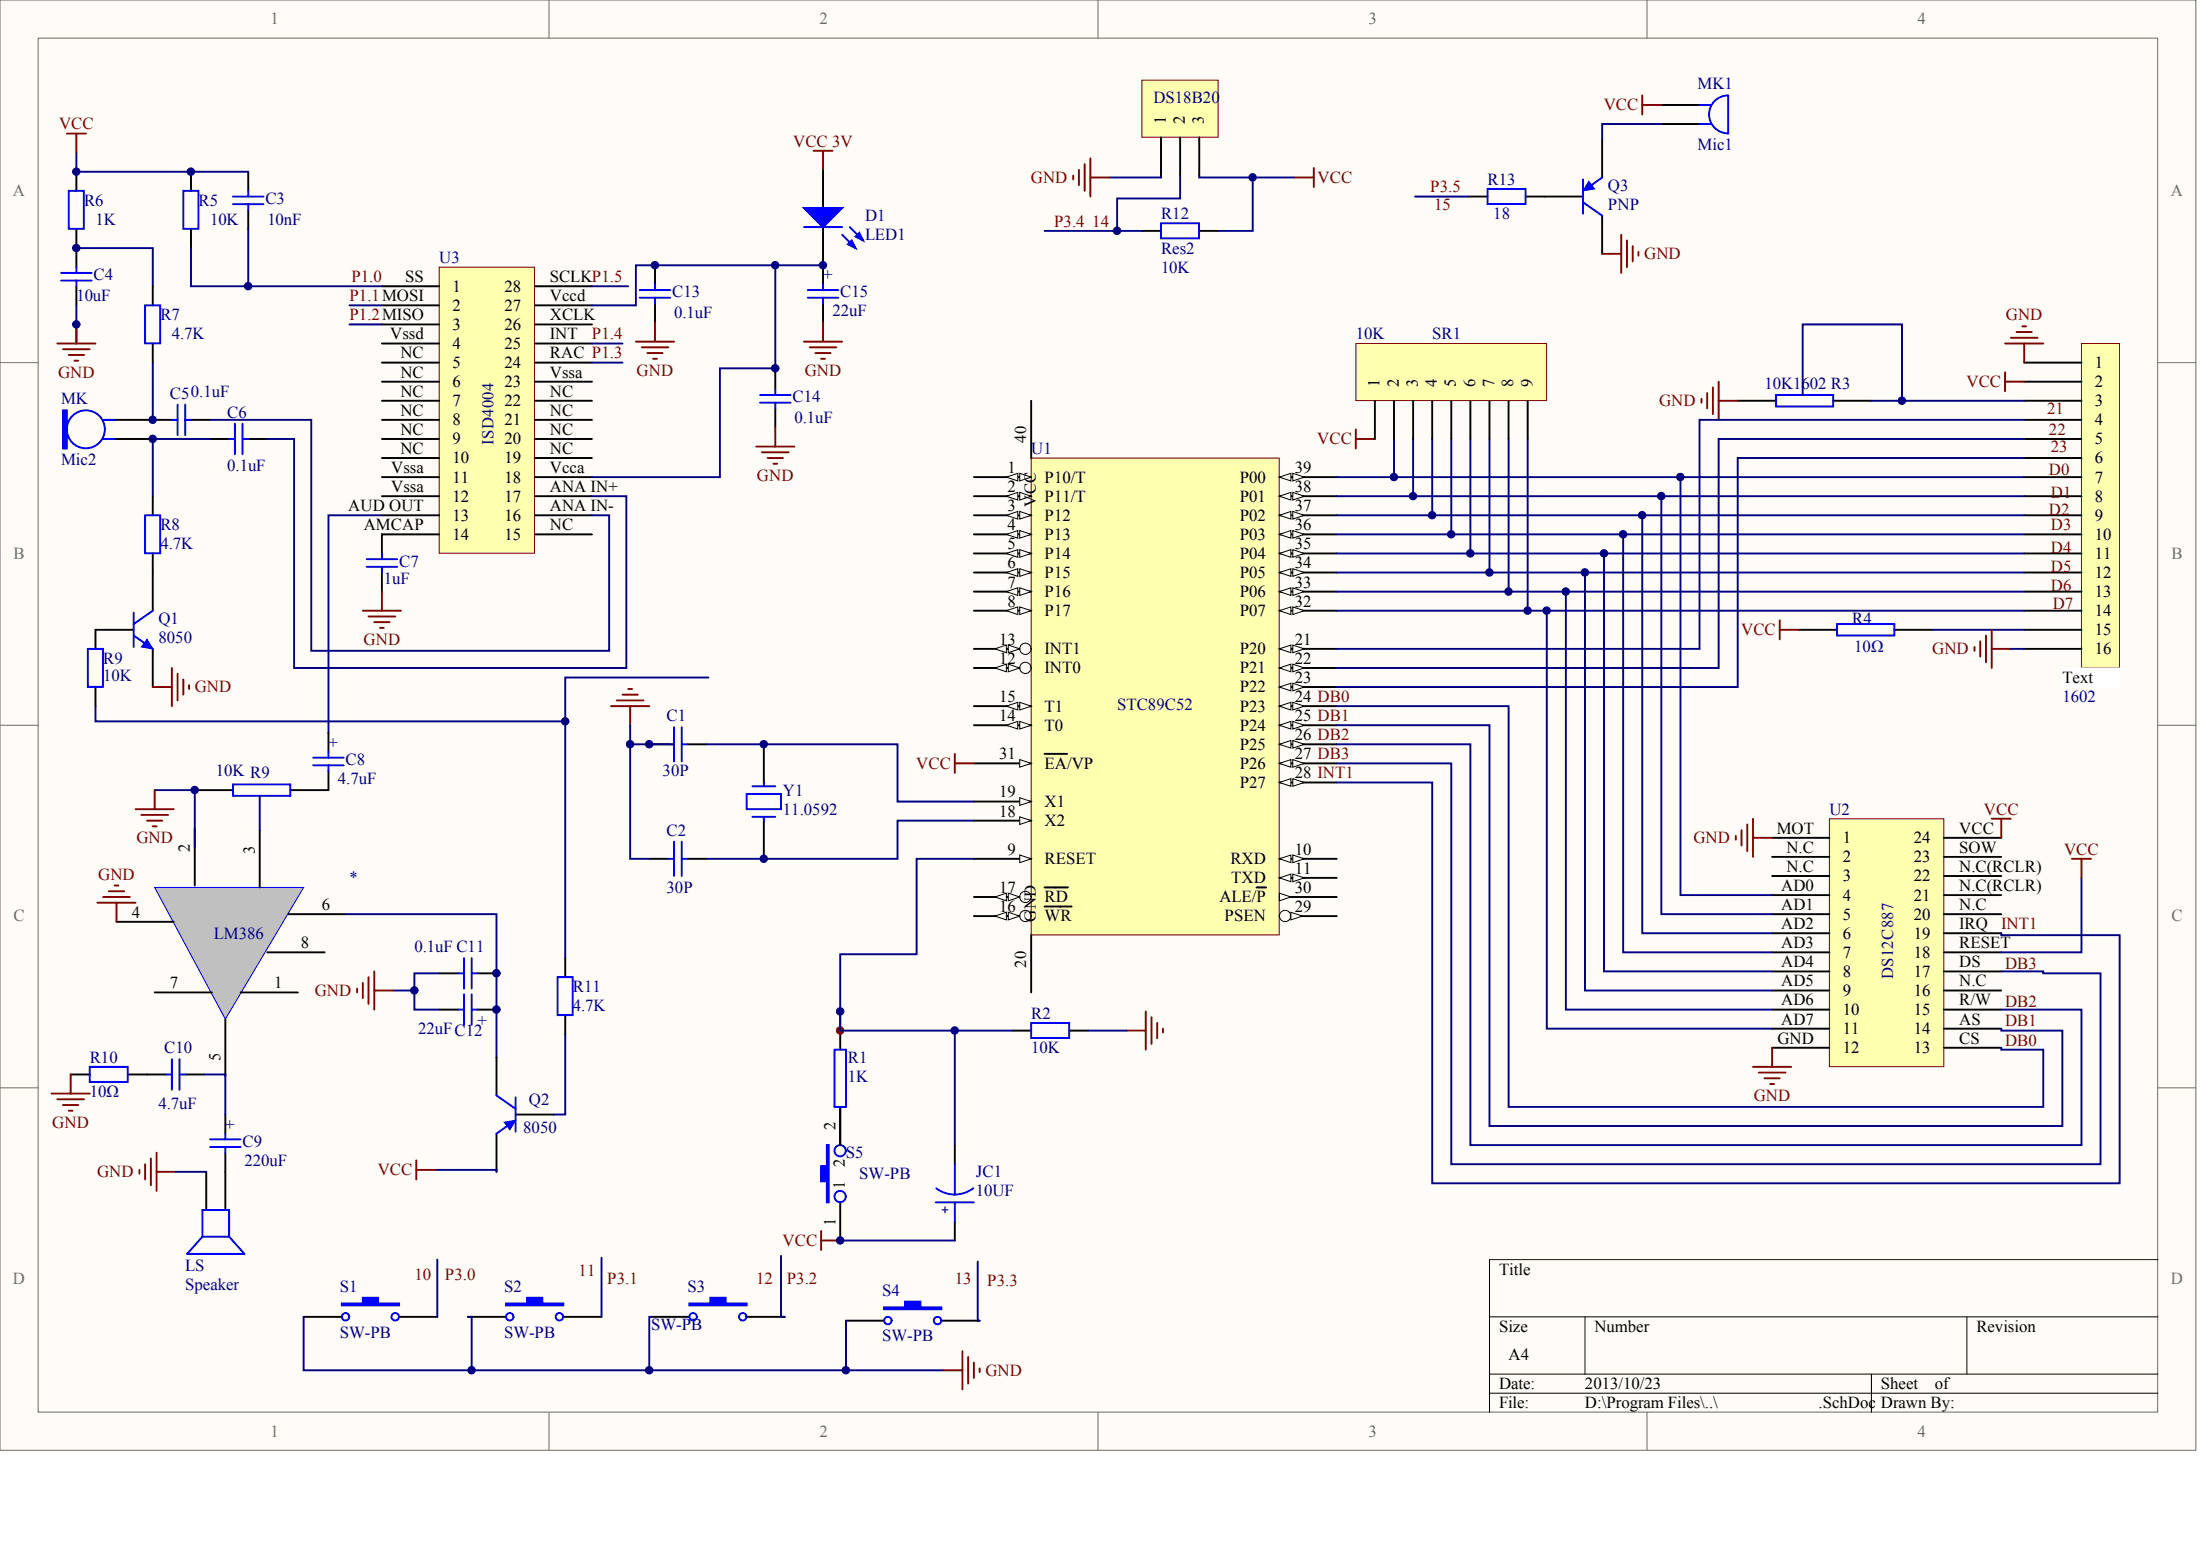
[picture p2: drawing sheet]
<svg xmlns="http://www.w3.org/2000/svg" width="840mm" height="594mm" viewBox="0 0 840 594" stroke-linecap="round" stroke-linejoin="round" font-family="sans-serif">
<g fill="#fffcf8" stroke="#696969" stroke-width=".38">
<path d="M0 0h838v553.4h-838z"/>
<path d="M14.6 14.6h808.8v524.2h-808.8z"/>
</g>
<path d="M209.5 0v14.6M419 0v14.6M628.6 0v14.6M0 138.4h14.6M823.5 138.4h14.6M0 276.7h14.6M823.5 276.7h14.6M0 415.1h14.6M823.5 415.1h14.6M209.5 538.9v14.5M419 538.9v14.5M628.6 538.9v14.5" fill="none" stroke="#696969" stroke-width=".38"/>
<path d="M823.5 480.6h-255.1v58.3M568.4 502.5h255.1M604.9 502.5v21.8M750.6 502.5v21.8M568.4 524.3h255.1M568.4 531.6h255.1M714.2 524.3v14.6" fill="none" stroke="#000" stroke-width=".38"/>
<path d="M393.5 174.8h94.7v181.9h-94.7z" fill="#ffffb0" stroke="#800000" stroke-width=".38"/>
<path d="M371.7 291.3h21.8" fill="none" stroke="#000" stroke-width=".73"/>
<path d="M389.2 289.8l4.3 1.5-4.3 1.4z" fill="#fffcf8" stroke="#000" stroke-width=".38"/>
<path d="M398.6 287.6h8.6M371.7 305.8h21.8" fill="none" stroke="#000" stroke-width=".73"/>
<path d="M389.2 304.4l4.3 1.4-4.3 1.5z" fill="#fffcf8" stroke="#000" stroke-width=".38"/>
<path d="M371.7 313.1h21.8" fill="none" stroke="#000" stroke-width=".73"/>
<path d="M389.2 311.7l4.3 1.4-4.3 1.5z" fill="#fffcf8" stroke="#000" stroke-width=".38"/>
<path d="M371.7 327.7h21.8" fill="none" stroke="#000" stroke-width=".73"/>
<path d="M389.2 326.2l4.3 1.5-4.3 1.4z" fill="#fffcf8" stroke="#000" stroke-width=".38"/>
<path d="M371.7 342.3h21.8" fill="none" stroke="#000" stroke-width=".73"/>
<circle cx="391.3" cy="342.2" r="2.15" fill="#fffcf8" stroke="#000" stroke-width=".38"/>
<g fill="#fffcf8" stroke="#000" stroke-width=".38">
<path d="M384.8 340.8l4.4 1.5-4.4 1.4z"/>
<path d="M379.7 342.3l4.4-1.5v2.9z"/>
</g>
<path d="M398.6 338.6h9M371.7 349.5h21.8" fill="none" stroke="#000" stroke-width=".73"/>
<circle cx="391.3" cy="349.5" r="2.15" fill="#fffcf8" stroke="#000" stroke-width=".38"/>
<g fill="#fffcf8" stroke="#000" stroke-width=".38">
<path d="M384.8 348.1l4.4 1.4-4.4 1.5z"/>
<path d="M379.7 349.5l4.4-1.4v2.9z"/>
</g>
<path d="M371.7 254.9h21.8M398.6 345.9h10.4" fill="none" stroke="#000" stroke-width=".73"/>
<circle cx="391.3" cy="254.8" r="2.15" fill="#fffcf8" stroke="#000" stroke-width=".38"/>
<g fill="#fffcf8" stroke="#000" stroke-width=".38">
<path d="M384.8 253.4l4.4 1.5-4.4 1.4z"/>
<path d="M379.7 254.9l4.4-1.5v2.9z"/>
</g>
<path d="M371.7 247.6h21.8" fill="none" stroke="#000" stroke-width=".73"/>
<circle cx="391.3" cy="247.5" r="2.15" fill="#fffcf8" stroke="#000" stroke-width=".38"/>
<g fill="#fffcf8" stroke="#000" stroke-width=".38">
<path d="M384.8 246.1l4.4 1.5-4.4 1.4z"/>
<path d="M379.7 247.6l4.4-1.5v2.9z"/>
</g>
<path d="M371.7 276.7h21.8" fill="none" stroke="#000" stroke-width=".73"/>
<g fill="#fffcf8" stroke="#000" stroke-width=".38">
<path d="M389.2 275.3l4.3 1.4-4.3 1.5z"/>
<path d="M384.1 276.7l4.3-1.4v2.9z"/>
</g>
<path d="M371.7 269.4h21.8" fill="none" stroke="#000" stroke-width=".73"/>
<g fill="#fffcf8" stroke="#000" stroke-width=".38">
<path d="M389.2 268l4.3 1.4-4.3 1.5z"/>
<path d="M384.1 269.4l4.3-1.4v2.9z"/>
</g>
<path d="M371.7 182h21.8" fill="none" stroke="#000" stroke-width=".73"/>
<g fill="#fffcf8" stroke="#000" stroke-width=".38">
<path d="M389.2 180.6l4.3 1.4-4.3 1.5z"/>
<path d="M384.1 182l4.3-1.4v2.9z"/>
</g>
<path d="M371.7 189.3h21.8" fill="none" stroke="#000" stroke-width=".73"/>
<g fill="#fffcf8" stroke="#000" stroke-width=".38">
<path d="M389.2 187.9l4.3 1.4-4.3 1.5z"/>
<path d="M384.1 189.3l4.3-1.4v2.9z"/>
</g>
<path d="M371.7 196.6h21.8" fill="none" stroke="#000" stroke-width=".73"/>
<g fill="#fffcf8" stroke="#000" stroke-width=".38">
<path d="M389.2 195.2l4.3 1.4-4.3 1.5z"/>
<path d="M384.1 196.6l4.3-1.4v2.9z"/>
</g>
<path d="M371.7 203.9h21.8" fill="none" stroke="#000" stroke-width=".73"/>
<g fill="#fffcf8" stroke="#000" stroke-width=".38">
<path d="M389.2 202.4l4.3 1.5-4.3 1.4z"/>
<path d="M384.1 203.9l4.3-1.5v2.9z"/>
</g>
<path d="M371.7 211.2h21.8" fill="none" stroke="#000" stroke-width=".73"/>
<g fill="#fffcf8" stroke="#000" stroke-width=".38">
<path d="M389.2 209.7l4.3 1.5-4.3 1.4z"/>
<path d="M384.1 211.2l4.3-1.5v2.9z"/>
</g>
<path d="M371.7 218.5h21.8" fill="none" stroke="#000" stroke-width=".73"/>
<g fill="#fffcf8" stroke="#000" stroke-width=".38">
<path d="M389.2 217l4.3 1.5-4.3 1.4z"/>
<path d="M384.1 218.5l4.3-1.5v2.9z"/>
</g>
<path d="M371.7 225.7h21.8" fill="none" stroke="#000" stroke-width=".73"/>
<g fill="#fffcf8" stroke="#000" stroke-width=".38">
<path d="M389.2 224.3l4.3 1.4-4.3 1.5z"/>
<path d="M384.1 225.7l4.3-1.4v2.9z"/>
</g>
<path d="M371.7 233h21.8" fill="none" stroke="#000" stroke-width=".73"/>
<g fill="#fffcf8" stroke="#000" stroke-width=".38">
<path d="M389.2 231.6l4.3 1.4-4.3 1.5z"/>
<path d="M384.1 233l4.3-1.4v2.9z"/>
</g>
<path d="M488.3 182h21.8" fill="none" stroke="#000" stroke-width=".73"/>
<g fill="#fffcf8" stroke="#000" stroke-width=".38">
<path d="M488.3 182l4.4-1.4v2.9z"/>
<path d="M493.4 180.6l4.4 1.4-4.4 1.5z"/>
</g>
<path d="M488.3 189.3h21.8" fill="none" stroke="#000" stroke-width=".73"/>
<g fill="#fffcf8" stroke="#000" stroke-width=".38">
<path d="M488.3 189.3l4.4-1.4v2.9z"/>
<path d="M493.4 187.9l4.4 1.4-4.4 1.5z"/>
</g>
<path d="M488.3 196.6h21.8" fill="none" stroke="#000" stroke-width=".73"/>
<g fill="#fffcf8" stroke="#000" stroke-width=".38">
<path d="M488.3 196.6l4.4-1.4v2.9z"/>
<path d="M493.4 195.2l4.4 1.4-4.4 1.5z"/>
</g>
<path d="M488.3 203.9h21.8" fill="none" stroke="#000" stroke-width=".73"/>
<g fill="#fffcf8" stroke="#000" stroke-width=".38">
<path d="M488.3 203.9l4.4-1.5v2.9z"/>
<path d="M493.4 202.4l4.4 1.5-4.4 1.4z"/>
</g>
<path d="M488.3 211.2h21.8" fill="none" stroke="#000" stroke-width=".73"/>
<g fill="#fffcf8" stroke="#000" stroke-width=".38">
<path d="M488.3 211.2l4.4-1.5v2.9z"/>
<path d="M493.4 209.7l4.4 1.5-4.4 1.4z"/>
</g>
<path d="M488.3 218.5h21.8" fill="none" stroke="#000" stroke-width=".73"/>
<g fill="#fffcf8" stroke="#000" stroke-width=".38">
<path d="M488.3 218.5l4.4-1.5v2.9z"/>
<path d="M493.4 217l4.4 1.5-4.4 1.4z"/>
</g>
<path d="M488.3 225.7h21.8" fill="none" stroke="#000" stroke-width=".73"/>
<g fill="#fffcf8" stroke="#000" stroke-width=".38">
<path d="M488.3 225.7l4.4-1.4v2.9z"/>
<path d="M493.4 224.3l4.4 1.4-4.4 1.5z"/>
</g>
<path d="M488.3 233h21.8" fill="none" stroke="#000" stroke-width=".73"/>
<g fill="#fffcf8" stroke="#000" stroke-width=".38">
<path d="M488.3 233l4.4-1.4v2.9z"/>
<path d="M493.4 231.6l4.4 1.4-4.4 1.5z"/>
</g>
<path d="M488.3 247.6h21.8" fill="none" stroke="#000" stroke-width=".73"/>
<g fill="#fffcf8" stroke="#000" stroke-width=".38">
<path d="M488.3 247.6l4.4-1.5v2.9z"/>
<path d="M493.4 246.1l4.4 1.5-4.4 1.4z"/>
</g>
<path d="M488.3 254.9h21.8" fill="none" stroke="#000" stroke-width=".73"/>
<g fill="#fffcf8" stroke="#000" stroke-width=".38">
<path d="M488.3 254.9l4.4-1.5v2.9z"/>
<path d="M493.4 253.4l4.4 1.5-4.4 1.4z"/>
</g>
<path d="M488.3 262.1h21.8" fill="none" stroke="#000" stroke-width=".73"/>
<g fill="#fffcf8" stroke="#000" stroke-width=".38">
<path d="M488.3 262.1l4.4-1.4v2.9z"/>
<path d="M493.4 260.7l4.4 1.4-4.4 1.5z"/>
</g>
<path d="M488.3 269.4h21.8" fill="none" stroke="#000" stroke-width=".73"/>
<g fill="#fffcf8" stroke="#000" stroke-width=".38">
<path d="M488.3 269.4l4.4-1.4v2.9z"/>
<path d="M493.4 268l4.4 1.4-4.4 1.5z"/>
</g>
<path d="M488.3 276.7h21.8" fill="none" stroke="#000" stroke-width=".73"/>
<g fill="#fffcf8" stroke="#000" stroke-width=".38">
<path d="M488.3 276.7l4.4-1.4v2.9z"/>
<path d="M493.4 275.3l4.4 1.4-4.4 1.5z"/>
</g>
<path d="M488.3 284h21.8" fill="none" stroke="#000" stroke-width=".73"/>
<g fill="#fffcf8" stroke="#000" stroke-width=".38">
<path d="M488.3 284l4.4-1.5v3z"/>
<path d="M493.4 282.5l4.4 1.5-4.4 1.5z"/>
</g>
<path d="M488.3 291.3h21.8" fill="none" stroke="#000" stroke-width=".73"/>
<g fill="#fffcf8" stroke="#000" stroke-width=".38">
<path d="M488.3 291.3l4.4-1.5v2.9z"/>
<path d="M493.4 289.8l4.4 1.5-4.4 1.4z"/>
</g>
<path d="M488.3 298.6h21.8" fill="none" stroke="#000" stroke-width=".73"/>
<g fill="#fffcf8" stroke="#000" stroke-width=".38">
<path d="M488.3 298.6l4.4-1.5v2.9z"/>
<path d="M493.4 297.1l4.4 1.5-4.4 1.4z"/>
</g>
<path d="M488.3 349.5h21.8" fill="none" stroke="#000" stroke-width=".73"/>
<circle cx="490.4" cy="349.5" r="2.15" fill="#fffcf8" stroke="#000" stroke-width=".38"/>
<path d="M492.7 348.1l4.3 1.4-4.3 1.5z" fill="#fffcf8" stroke="#000" stroke-width=".38"/>
<path d="M488.3 342.3h21.8" fill="none" stroke="#000" stroke-width=".73"/>
<path d="M488.3 340.8l4.4 1.5-4.4 1.4z" fill="#fffcf8" stroke="#000" stroke-width=".38"/>
<path d="M479.5 338.6h3.7M488.3 335h21.8" fill="none" stroke="#000" stroke-width=".73"/>
<g fill="#fffcf8" stroke="#000" stroke-width=".38">
<path d="M488.3 335l4.4-1.5v2.9z"/>
<path d="M493.4 333.5l4.4 1.5-4.4 1.4z"/>
</g>
<path d="M488.3 327.7h21.8" fill="none" stroke="#000" stroke-width=".73"/>
<g fill="#fffcf8" stroke="#000" stroke-width=".38">
<path d="M488.3 327.7l4.4-1.5v2.9z"/>
<path d="M493.4 326.2l4.4 1.5-4.4 1.4z"/>
</g>
<g fill="none" stroke="#000" stroke-width=".73">
<path d="M393.5 152.9v21.9M247.8 284h7.3M262.4 284h7.2M291.5 284v14.6M291.5 313.1v14.6M247.8 327.7h7.3M262.4 327.7h7.2M393.5 356.8v21.9M320.7 385.9v14.6M386.3 393.2h7.2M408.1 393.2h7.3M320.7 422.4v14.5"/>
<path d="M364.4 436.9v7.3M320.7 458.8v14.5M364.4 466v7.3"/>
</g>
<g fill="none" stroke="#00f" stroke-width=".73">
<path d="M257.3 277.4v13.1M260.2 277.4v13.1M255.1 284h2.2M260.2 284h2.2M291.5 298.6v1.4M285 302.9h13.1v5.9h-13.1zM287.1 300h8.8M287.1 311.7h8.8M291.5 311.7v1.4M255.1 327.7h2.2M257.3 321.1v13.1M260.2 327.7h2.2"/>
<path d="M260.2 321.1v13.1M393.5 390.3h14.5v5.8h-14.5zM318.5 400.5h4.3v21.9h-4.3zM357.1 458.8h14.6M364.4 444.2v11.6M364.4 458.8v7.2M371.5 453.4a11.6 11.6 0 0 1-14.2 0"/>
<circle cx="320.6" cy="439.1" r="2.15"/>
<circle cx="320.6" cy="456.5" r="2.15"/>
</g>
<g fill="none" stroke="#800000" stroke-width=".73">
<path d="M517.4 163.8v7.3M517.4 167.5h7.3M233.2 269.4h14.6M235.4 267.2h10.2M237.6 265.1h5.8M239.8 262.9h1.4M240.5 269.4v7.3M430 393.2h7.3M437.3 385.9v14.6M439.5 388.1v10.2M441.6 390.3v5.8M443.8 392.5v1.5"/>
<path d="M313.4 469.7v7.3M313.4 473.3h7.3"/>
</g>
<g fill="none" stroke="#000080" stroke-width=".73">
<path d="M532 167.5v14.5h-21.9M539.3 167.5v21.8h-29.2M546.6 167.5v29.1h-36.5M553.9 167.5v36.4h-43.8M561.2 167.5v43.7h-51.1M568.4 167.5v51h-58.3M575.7 167.5v58.2h-65.6M583 167.5v65.5h-72.9M269.6 284h72.9v21.8h29.2M371.7 313.1h-29.2v14.6h-72.9M364.4 393.2h21.9M415.4 393.2h14.6"/>
<path d="M320.7 473.3h43.7"/>
</g>
<path d="M315.6 436.9h.7v21.9h-.7v-8h-2.2v-5.9h2.2z" fill-rule="evenodd" fill="#00f" stroke="#00f" stroke-width=".73"/>
<circle cx="320.6" cy="393.2" r="1.42" fill="#800000" stroke="#800000" stroke-width=".38"/>
<path d="M794.4 131.1h14.5v123.7h-14.5z" fill="#ffffb0" stroke="#800000" stroke-width=".38"/>
<g fill="none" stroke="#000" stroke-width=".73">
<path d="M772.5 138.4h21.9M663.2 152.9h14.6M699.6 152.9h14.6M772.5 145.6h21.9M772.5 152.9h21.9M772.5 160.2h21.9M772.5 167.5h21.9M772.5 174.8h21.9M772.5 182h21.9M772.5 189.3h21.9M772.5 196.6h21.9M772.5 203.9h21.9"/>
<path d="M772.5 211.2h21.9M772.5 218.5h21.9M772.5 225.7h21.9M772.5 233h21.9M772.5 240.3h21.9M772.5 247.6h21.9"/>
</g>
<path d="M787.1 254.9h21.8v7.2h-21.8z" fill="#fff" stroke="#fff" stroke-width=".38"/>
<path d="M688 150.7v-26.9h37.9v29.1M714.2 152.9h58.3M539.3 189.3h233.2M546.6 196.6h225.9M553.9 203.9h218.6M561.2 211.2h211.3M568.4 218.5h204.1M575.7 225.7h196.8M583 233h189.5" fill="none" stroke="#000080" stroke-width=".73"/>
<path d="M765.2 131.1h14.6M767.4 128.9h10.2M769.6 126.7h5.8M771.8 124.5h1.4M772.5 131.1v7.3M649.3 152.2v1.4M651.5 150v5.8M653.7 147.8v10.2M655.9 145.6v14.6M655.9 152.9h7.3M765.2 142v7.3M765.2 145.6h7.3" fill="none" stroke="#800000" stroke-width=".73"/>
<path d="M677.8 150.7h21.8v4.4h-21.8z" fill="none" stroke="#00f" stroke-width=".73"/>
<path d="M517.4 131.1h72.8v21.7h-72.8z" fill="#ffffb0" stroke="#800000" stroke-width=".38"/>
<path d="M524.7 152.9v14.6M532 152.9v14.6M539.3 152.9v14.6M546.6 152.9v14.6M553.9 152.9v14.6M561.2 152.9v14.6M568.4 152.9v14.6M575.7 152.9v14.6M583 152.9v14.6M686.5 240.3h14.6M723 240.3h14.5" fill="none" stroke="#000" stroke-width=".73"/>
<path d="M701.1 238.1h21.9v4.4h-21.9z" fill="none" stroke="#00f" stroke-width=".73"/>
<path d="M737.5 240.3h35M767.4 247.6h5.1M240.5 276.7v7.3M257.3 284h-16.8v43.7h7.3" fill="none" stroke="#000080" stroke-width=".73"/>
<path d="M679.2 236.7v7.2M679.2 240.3h7.3M753.6 246.9v1.4M755.7 244.7v5.8M757.9 242.5v10.2M760.1 240.3v14.6M760.1 247.6h7.3" fill="none" stroke="#800000" stroke-width=".73"/>
<path d="M698.2 312.4h43.6v94.6h-43.6z" fill="#ffffb0" stroke="#800000" stroke-width=".38"/>
<g fill="none" stroke="#000" stroke-width=".73">
<path d="M676.3 319.7h21.9M741.9 319.7h21.9M676.3 327h21.9M676.3 334.2h21.9M741.9 327h21.9M741.9 334.2h21.9M676.3 341.5h21.9M676.3 348.8h21.9M676.3 356.1h21.9M741.9 341.5h21.9M741.9 348.8h21.9M741.9 356.1h21.9"/>
<path d="M676.3 363.4h21.9M676.3 370.6h21.9M676.3 377.9h21.9M741.9 363.4h21.9M741.9 370.6h21.9M741.9 377.9h21.9M676.3 385.2h21.9M676.3 392.5h21.9M676.3 399.8h21.9M741.9 385.2h21.9M741.9 392.5h21.9M741.9 399.8h21.9"/>
</g>
<g fill="none" stroke="#800000" stroke-width=".73">
<path d="M364.4 287.6v7.3M364.4 291.3h7.3M662.5 318.9v1.5M664.6 316.8v5.8M666.8 314.6v10.2M669 312.4v14.6M669 319.7h7.3M760.1 312.4h7.3M763.8 312.4v7.3M790.7 327.7h7.3M794.4 327.7v7.3M676.3 399.8v7.3"/>
<path d="M669 407.1h14.6M671.2 409.2h10.2M673.4 411.4h5.8M675.6 413.6h1.4"/>
</g>
<g fill="none" stroke="#000080" stroke-width=".73">
<path d="M772.5 160.2h-123.9v87.4h-138.5M772.5 167.5h-116.6v87.4h-145.8M772.5 174.8h-109.3v87.3h-153.1M532 182h240.5M626.8 196.6v159.5h49.5M634 189.3v159.5h42.3M641.3 182v159.5h35M604.9 218.5v159.4h71.4M612.2 211.2v159.4h64.1M619.5 203.9v159.5h56.8M590.3 233v159.5h86M597.6 225.7v159.5h78.7"/>
<path d="M510.1 276.7h58.3v152.9h218.7v-36.4h-23.3v-.7M510.1 269.4h65.6v153h204.1v-21.9h-16v-.7M510.1 284h51.1v152.9h233.2v-51.7h-30.6M510.1 291.3h43.8v152.9h247.8v-72.8h-21.9v-.8h-16M510.1 298.6h36.5v152.9h262.3v-94.7h-45.1v-.7M794.4 335v28.4h-30.6"/>
</g>
<path d="M167.6 101.9h36.4v109.2h-36.4z" fill="#ffffb0" stroke="#800000" stroke-width=".38"/>
<g fill="none" stroke="#000" stroke-width=".73">
<path d="M29.2 65.5v7.3M72.9 65.5v7.3M94.7 65.5v7.3M314.1 64.8v14.6M29.2 87.4v14.5M72.9 87.4v7.3M94.7 80.1v7.3M314.1 86.7v14.5M435.8 88.1h7.3M457.7 88.1h7.3M29.2 109.2v7.3M58.3 109.2v7.3"/>
<path d="M145.8 109.2h21.8M145.8 116.5h21.8M204.1 109.2h21.8M204.1 116.5h21.8M58.3 131.1v7.3M145.8 123.8h21.8M145.8 131.1h21.8M145.8 138.4h21.8M204.1 123.8h21.8M204.1 131.1h21.8M204.1 138.4h21.8M145.8 145.6h21.8"/>
<path d="M145.8 152.9h21.8M204.1 145.6h21.8M204.1 152.9h21.8M43.7 160.2h21.9M43.7 167.5h14.6M72.9 160.2h7.3M80.2 167.5h7.3M94.7 167.5h7.3M145.8 160.2h21.8M145.8 167.5h21.8M145.8 174.8h21.8M204.1 160.2h21.8"/>
<path d="M204.1 167.5h21.8M204.1 174.8h21.8M58.3 189.3v7.3M145.8 182h21.8M145.8 189.3h21.8M145.8 196.6h21.8M204.1 182h21.8M204.1 189.3h21.8M204.1 196.6h21.8M58.3 211.2v21.8M145.8 218.5v7.2M167.6 203.9h-21.8v7.3"/>
<path d="M204.1 203.9h21.8M51 240.3h-14.6v7.3M58.3 247.6v14.5M36.4 262.1v7.3M125.4 279.6v7.3M125.4 294.2v7.3h-14.6M74.3 301.5h14.6"/>
</g>
<path d="M29.2 58.3v7.2h65.5M29.2 94.7h29.1v14.5M72.9 94.7v14.5h21.8M94.7 87.4v21.8h51.1M29.2 116.5v14.6M58.3 138.4v21.8M80.2 167.5h-21.9v21.8M145.8 196.6h-20.4v83M371.7 327.7h-21.9v36.4h-29.1v29.1h43.7v43.7" fill="none" stroke="#000080" stroke-width=".73"/>
<g fill="none" stroke="#00f" stroke-width=".73">
<path d="M26.2 72.8h5.8v14.5h-5.8zM70 72.8h5.7v14.5h-5.7zM88.9 75h11.7M88.9 77.9h11.7M94.7 72.8v2.2M94.7 77.9v2.2M306.8 86.7h14.6M321.4 89.6l5.1 5.1M324.3 86.7l5.1 5M443.1 85.2h14.5v5.7h-14.5zM23.3 104.1h11.7M23.3 107h11.7"/>
<path d="M29.2 101.9v2.2M29.2 107v2.2M55.4 116.5h5.7v14.5h-5.7zM67.8 154.4v11.6M70.7 154.4v11.6M39.4 160.2h4.3M39.4 167.5h4.3M65.6 160.2h2.2M70.7 160.2h2.2M87.5 167.5h2.1M89.6 161.7v11.6M92.6 167.5h2.1"/>
<path d="M92.6 161.7v11.6M55.4 196.6h5.7v14.5h-5.7zM139.9 213.4h11.7M139.9 216.3h11.7M145.8 211.2v2.2M145.8 216.3v2.2M51 233.7v13.2M58.3 233l-7.3 5.1M33.5 247.6h5.8v14.5h-5.8zM51 242.5l7.3 5.1M88.9 299.3h21.9v4.4h-21.9zM119.5 289.1h11.7"/>
<path d="M119.5 292h11.7M125.4 286.9v2.2M125.4 292v2.2"/>
<circle cx="32.8" cy="163.8" r="7.2"/>
</g>
<g fill="none" stroke="#800000" stroke-width=".73">
<path d="M25.5 51h7.3M29.2 51v7.3M21.9 131.1h14.5M24 133.3h10.3M26.2 135.4h5.9M28.4 137.6h1.5M29.2 123.8v7.3M138.5 233h14.5M140.7 235.2h10.2M142.8 237.4h5.9M145 239.6h1.5M145.8 225.7v7.3"/>
<path d="M65.6 254.9v14.5M67.8 257.1v10.1M70 259.2v5.9M58.3 262.1h7.3M72.1 261.4v1.5"/>
</g>
<g fill="#00f" stroke="#00f" stroke-width=".73">
<path d="M306.8 79.4h14.6l-7.3 7.3z"/>
<path d="M323.6 93.2l1.4-1.5 1.5 3z"/>
<path d="M326.5 90.3l1.5-1.5 1.4 2.9z"/>
<path d="M24 156.6h1.5v14.5h-1.5z" fill-rule="evenodd"/>
</g>
<path d="M56.1 243.9l2.2 3.7-4.4-.7z" fill="#00f" stroke="#00f" stroke-width=".38"/>
<path d="M59 338.6h56.9l-29.9 50.3z" fill="#c0c0c0" stroke="#00f" stroke-width=".38"/>
<g fill="none" stroke="#000" stroke-width=".73">
<path d="M250 101.2v7.3M250 115.8v7.3M314.1 101.2v7.3M314.1 115.8v7.3M295.9 141.3v7.2M295.9 155.8v7.3M74.3 316v21.9M99.1 316.8v21.8M44.5 351.7h21.8M110 348.8h21.9M59 378.7h21.9M91.8 378.7h21.9"/>
<path d="M102 363.4h21.9M167.6 371.4h7.3M182.2 371.4h7.3M215.7 365.6v7.2M86 388.9v21.8M167.6 385.2h7.3M182.2 385.2h7.3M215.7 387.4v7.3M27 410h7.3M48.8 410h14.6M70.7 410h7.3M189.5 403.4v14.6"/>
<path d="M86 425.3v7.2M86 439.8v21.9M189.5 432.5v14.6M196.8 425.3h14.5M78.7 447.1v14.6M115.9 502.5h14.6M152.3 502.5h14.6M178.6 502.5h14.5M215 502.5h14.6M248.5 502.5h14.6M285 502.5h14.5M322.8 503.9h14.6"/>
<path d="M359.3 503.9h14.6"/>
</g>
<g fill="none" stroke="#000080" stroke-width=".73">
<path d="M295.9 101.2h-53.2v15.3h-16.8M314.1 101.2h-18.2v39.3M295.9 141.3v-.8h-21.1v41.5h-48.9M80.2 160.2h38.6v88.1h113.7v-51.7h-6.6M102 167.5h10.2v87.4h126.8v-65.6h-13.1M36.4 269.4v5.9h179.3M59 301.5h15.3v21.8M99.1 303.7v13.1M131.9 348.8h57.6v54.6M150.1 377.9h8M167.6 371.4h-9.5v13.8h9.5M215.7 394.7v30.6h-4.4"/>
<path d="M78 410h8v15.3M67 447.1h11.7M166.2 446.4h23.3v.7M229.6 479.9v22.6M298.1 479.2v23.3h1.4M166.9 480.6v21.9M373.1 481.3v22.6h.8M115.9 502.5v20.3h206.9v-18.9M178.6 502.5h1.4v20.3M248.5 502.5h-.7v20.3M360 522.8h-37.2v.8"/>
</g>
<g fill="none" stroke="#800000" stroke-width=".73">
<path d="M310.5 57.5h7.2M314.1 57.5v7.3M242.7 130.3h14.6M244.9 132.5h10.2M247.1 134.7h5.8M249.2 136.9h1.5M250 123.1v7.2M306.8 130.3h14.6M309 132.5h10.2M311.2 134.7h5.8M313.4 136.9h1.4M314.1 123.1v7.2"/>
<path d="M288.6 170.4h14.6M290.8 172.6h10.2M293 174.8h5.8M295.2 176.9h1.4M295.9 163.1v7.3M51.7 308.8h14.6M53.9 310.9h10.2M56.1 313.1h5.8M58.3 315.3h1.5M59 301.5v7.3M43.7 337.9h1.5M37.2 344.4h14.5"/>
<path d="M39.4 342.3h10.2M41.5 340.1h5.9M44.5 344.4v7.3M136.3 377.2v1.5M138.5 375v5.8M140.7 372.8v10.2M142.8 370.6v14.6M142.8 377.9h7.3M19.7 417.3h14.6M21.9 419.4h10.2M27 410v7.3M24 421.6h5.9"/>
<path d="M26.2 423.8h1.5M59.8 439.8v14.6M53.2 446.4v1.4M55.4 444.2v5.8M57.6 442v10.2M59.8 447.1h7.2M158.9 442.7v7.3M158.9 446.4h7.3M367.3 515.6v14.5M369.5 517.7v10.2M371.7 519.9v5.9M360 522.8h7.3"/>
<path d="M373.9 522.1v1.5"/>
</g>
<g fill="none" stroke="#00f" stroke-width=".73">
<path d="M244.1 110.7h11.7M244.1 113.6h11.7M250 108.5v2.2M250 113.6v2.2M308.3 110.7h11.6M308.3 113.6h11.6M314.1 108.5v2.2M314.1 113.6v2.2M290.1 150.7h11.6M290.1 153.6h11.6M295.9 148.5v2.2M295.9 153.6v2.2"/>
<path d="M174.9 371.4h2.2M177.1 365.6v11.6M177.1 379.4v11.6M180 365.6v11.6M180 379.4v11.6M180 371.4h2.2M212.8 372.8h5.8v14.5h-5.8zM174.9 385.2h2.2M180 385.2h2.2M34.3 407.1h14.5v5.7h-14.5zM63.4 410h2.2M65.6 404.1v11.7"/>
<path d="M68.5 404.1v11.7M68.5 410h2.2M189.5 418l7.3 5.1M196.8 418.7v13.1M80.2 434.7h11.6M80.2 437.6h11.6M86 432.5v2.2M86 437.6v2.2M194.6 428.9l-5.1 3.6M77.3 471.9l-5.9 6.5h21.9l-5.8-6.5M77.3 471.9h10.2M77.3 471.9v-10.2h10.2v10.2"/>
<circle cx="131.9" cy="502.4" r="1.42"/>
<circle cx="150.8" cy="502.4" r="1.42"/>
<circle cx="194.5" cy="502.4" r="1.42"/>
<circle cx="213.5" cy="502.4" r="1.42"/>
<circle cx="264.5" cy="502.4" r="1.42"/>
<circle cx="283.5" cy="502.4" r="1.42"/>
<circle cx="338.8" cy="503.9" r="1.42"/>
<circle cx="357.8" cy="503.9" r="1.42"/>
</g>
<path d="M192.4 428.2l4.4-.8-2.2 3.7z" fill="#00f" stroke="#00f" stroke-width=".38"/>
<g fill="#00f" stroke="#00f" stroke-width=".73">
<path d="M130.5 497.4h8v-2.2h5.8v2.2h8v.7h-21.8z" fill-rule="evenodd"/>
<path d="M193.1 497.4h8v-2.2h5.9v2.2h8v.7h-21.9z" fill-rule="evenodd"/>
<path d="M263.1 497.4h8v-2.2h5.8v2.2h8.1v.7h-21.9z" fill-rule="evenodd"/>
<path d="M337.4 498.8h8v-2.2h5.9v2.2h8v.7h-21.9z" fill-rule="evenodd"/>
</g>
<path d="M435.8 30.6h29.1v21.8h-29.1z" fill="#ffffb0" stroke="#800000" stroke-width=".38"/>
<path d="M443.1 52.4v14.6M450.4 52.4v14.6M457.7 52.4v14.6M611.4 53.2v14.5M634 40h14.6M634 47.3h14.6M560.4 75h7.3M582.3 75h21.9M611.4 82.3v14.5" fill="none" stroke="#000" stroke-width=".73"/>
<g fill="none" stroke="#000080" stroke-width=".73">
<path d="M634 47.3h-22.6v5.9M443.1 67v.7h-19.7M450.4 67v8.7h-24.1v12.4h9.5M457.7 67v.7h36.4M478.1 67.7v20.4h-13.1M540 75h20.4M398.6 88.1h27.7M133.4 116.5h12.4M225.9 109.2h13.9M133.4 123.8h12.4M225.9 131.1h11.7M225.9 138.4h11.7"/>
<path d="M270.4 258.5h-54.7v107.1"/>
</g>
<g fill="none" stroke="#800000" stroke-width=".73">
<path d="M626.8 36.4v7.3M626.8 40h7.2M409.6 67v1.4M411.8 64.8v5.8M413.9 62.6v10.2M416.1 60.4v14.6M416.1 67.7h7.3M494.1 67.7h7.3M501.4 64.1v7.3M611.4 96.8h7.3M618.7 89.6v14.5M620.9 91.7v10.2"/>
<path d="M623.1 93.9v5.9M625.3 96.1v1.5"/>
</g>
<path d="M648.6 47.3h4.4M648.6 40h4.4M659.5 50.9a7.2 7.2 0 0 1-7.2-7.2 7.2 7.2 0 0 1 7.2-7.3v14.6M567.7 72.1h14.5v5.7h-14.5zM604.2 68.4v13.2M604.2 77.2l7.2 5.1M611.4 67.7l-5.1 3.7" fill="none" stroke="#00f" stroke-width=".73"/>
<path d="M606.3 69.2l2.2 2.9-4.3 .7z" fill="#00f" stroke="#00f" stroke-width=".38"/>
<g fill="#000080" stroke="#000080" stroke-width=".38">
<circle cx="29.1" cy="123.8" r="1.42"/>
<circle cx="29.1" cy="94.6" r="1.42"/>
<circle cx="29.1" cy="65.5" r="1.42"/>
<circle cx="58.3" cy="167.4" r="1.42"/>
<circle cx="58.3" cy="160.2" r="1.42"/>
<circle cx="72.8" cy="65.5" r="1.42"/>
<circle cx="74.3" cy="301.4" r="1.42"/>
<circle cx="94.7" cy="109.2" r="1.42"/>
<circle cx="158.1" cy="377.9" r="1.42"/>
<circle cx="180" cy="522.8" r="1.42"/>
<circle cx="189.4" cy="385.2" r="1.42"/>
<circle cx="189.4" cy="371.3" r="1.42"/>
<circle cx="215.7" cy="275.2" r="1.42"/>
<circle cx="240.5" cy="284" r="1.42"/>
<circle cx="247.7" cy="522.8" r="1.42"/>
<circle cx="247.7" cy="284" r="1.42"/>
<circle cx="249.9" cy="101.2" r="1.42"/>
<circle cx="291.5" cy="327.6" r="1.42"/>
<circle cx="291.5" cy="284" r="1.42"/>
<circle cx="295.8" cy="140.5" r="1.42"/>
<circle cx="295.8" cy="101.2" r="1.42"/>
<circle cx="314.1" cy="101.2" r="1.42"/>
<circle cx="320.6" cy="473.3" r="1.42"/>
<circle cx="320.6" cy="385.9" r="1.42"/>
<circle cx="322.8" cy="522.8" r="1.42"/>
<circle cx="364.4" cy="393.2" r="1.42"/>
<circle cx="426.3" cy="88.1" r="1.42"/>
<circle cx="478" cy="67.7" r="1.42"/>
<circle cx="532" cy="182" r="1.42"/>
<circle cx="539.3" cy="189.3" r="1.42"/>
<circle cx="546.5" cy="196.6" r="1.42"/>
<circle cx="553.8" cy="203.9" r="1.42"/>
<circle cx="561.1" cy="211.1" r="1.42"/>
<circle cx="568.4" cy="218.4" r="1.42"/>
<circle cx="575.7" cy="225.7" r="1.42"/>
<circle cx="583" cy="233" r="1.42"/>
<circle cx="590.3" cy="233" r="1.42"/>
<circle cx="597.6" cy="225.7" r="1.42"/>
<circle cx="604.9" cy="218.4" r="1.42"/>
<circle cx="612.1" cy="211.1" r="1.42"/>
<circle cx="619.4" cy="203.9" r="1.42"/>
<circle cx="626.7" cy="196.6" r="1.42"/>
<circle cx="634" cy="189.3" r="1.42"/>
<circle cx="641.3" cy="182" r="1.42"/>
<circle cx="725.8" cy="152.9" r="1.42"/>
</g>
<g font-size="6.4" fill="#696969">
<text x="103.2" y="9.3">1</text>
<text x="312.7" y="9.3">2</text>
<text x="522.2" y="9.3">3</text>
<text x="731.8" y="9.3">4</text>
<text x="5" y="74.9">A</text>
<text x="828.5" y="74.9">A</text>
<text x="5.2" y="213.2">B</text>
<text x="828.7" y="213.2">B</text>
<text x="5.2" y="351.6">C</text>
<text x="828.7" y="351.6">C</text>
<text x="5" y="490">D</text>
<text x="828.5" y="490">D</text>
<text x="103.2" y="548.2">1</text>
<text x="312.7" y="548.2">2</text>
<text x="522.2" y="548.2">3</text>
<text x="731.8" y="548.2">4</text>
</g>
<g font-size="6.4" fill="#000080">
<text x="647.9" y="34.1">MK1</text>
<text x="440.2" y="39.2">DS18B20</text>
<text x="647.9" y="57.4">Mic1</text>
<text x="567.7" y="70.5">R13</text>
<text x="101.3" y="77.8">C3</text>
<text x="613.6" y="72.7">Q3</text>
<text x="32.1" y="78.5">R6</text>
<text x="75.8" y="78.5">R5</text>
<text x="443.1" y="83.6">R12</text>
<text x="569.9" y="83.6">18</text>
<text x="613.6" y="80">PNP</text>
<text x="36.4" y="85.8">1K</text>
<text x="80.2" y="85.8">10K</text>
<text x="102" y="85.8">10nF</text>
<text x="330.1" y="84.4">D1</text>
<text x="330.1" y="91.6">LED1</text>
<text x="167.6" y="100.4">U3</text>
<text x="443.1" y="96.7">Res2</text>
<text x="35.7" y="106.9">C4</text>
<text x="314.1" y="106.9">+</text>
<text x="443.1" y="104">10K</text>
<text x="256.5" y="113.5">C13</text>
<text x="320.7" y="113.5">C15</text>
<text x="29.2" y="114.9">10uF</text>
<text x="61.2" y="122.2">R7</text>
<text x="257.3" y="121.5">0.1uF</text>
<text x="317.7" y="120.8">22uF</text>
<text x="65.6" y="129.5">4.7K</text>
<text x="517.4" y="129.5">10K</text>
<text x="546.6" y="129.5">SR1</text>
<text x="673.4" y="148.4">10K1602 R3</text>
<text x="23.3" y="154.3">MK</text>
<text x="64.9" y="152.1">C50.1uF</text>
<text x="302.4" y="153.5">C14</text>
<text x="86.7" y="159.4">C6</text>
<text x="303.2" y="161.5">0.1uF</text>
<text x="393.5" y="173.2">U1</text>
<text x="23.3" y="177.6">Mic2</text>
<text x="86.7" y="179.7">0.1uF</text>
<text x="61.2" y="202.3">R8</text>
<text x="61.2" y="209.6">4.7K</text>
<text x="152.3" y="216.2">C7</text>
<text x="146.5" y="222.7">1uF</text>
<text x="60.5" y="238">Q1</text>
<text x="706.9" y="238">R4</text>
<text x="60.5" y="245.3">8050</text>
<text x="707.6" y="248.9">10Ω</text>
<text x="39.4" y="253.3">R9</text>
<text x="39.4" y="259.8">10K</text>
<text x="787.1" y="267.9">1602</text>
<text x="254.3" y="275.1">C1</text>
<text x="426.3" y="270.8">STC89C52</text>
<text x="125.4" y="285.3">+</text>
<text x="131.9" y="291.9">C8</text>
<text x="82.4" y="296.3">10K R9</text>
<text x="129" y="299.2">4.7uF</text>
<text x="252.9" y="296.3">30P</text>
<text x="298.8" y="303.5">Y1</text>
<text x="298.8" y="310.8">11.0592</text>
<text x="698.2" y="310.8">U2</text>
<text x="254.3" y="318.8">C2</text>
<text x="133.4" y="337">*</text>
<text x="254.3" y="340.7">30P</text>
<text x="81.6" y="358.2">LM386</text>
<text x="158.1" y="363.3">0.1uF C11</text>
<text x="218.6" y="378.5">R11</text>
<text x="218.6" y="385.8">4.7K</text>
<text x="393.5" y="388.7">R2</text>
<text x="159.6" y="394.6">22uFC12</text>
<text x="182.2" y="391.7">+</text>
<text x="62.7" y="401.8">C10</text>
<text x="393.5" y="401.8">10K</text>
<text x="34.3" y="405.5">R10</text>
<text x="323.6" y="405.5">R1</text>
<text x="323.6" y="412.8">1K</text>
<text x="34.3" y="418.6">10Ω</text>
<text x="60.5" y="423">4.7uF</text>
<text x="201.9" y="421.5">Q2</text>
<text x="86" y="431">+</text>
<text x="92.6" y="437.5">C9</text>
<text x="199.7" y="432.4">8050</text>
<text x="322.8" y="441.9">S5</text>
<text x="93.3" y="444.8">220uF</text>
<text x="328" y="449.9">SW-PB</text>
<text x="372.4" y="449.2">JC1</text>
<text x="372.4" y="456.5">10UF</text>
<text x="70.7" y="484.9">LS</text>
<text x="70.7" y="492.1">Speaker</text>
<text x="129.7" y="492.9">S1</text>
<text x="192.4" y="492.9">S2</text>
<text x="262.4" y="492.9">S3</text>
<text x="336.7" y="494.3">S4</text>
<text x="248.5" y="507.4">SW-PB</text>
<text x="129.7" y="510.3">SW-PB</text>
<text x="192.4" y="510.3">SW-PB</text>
<text x="336.7" y="511.8">SW-PB</text>
</g>
<g font-size="6.4" fill="#800000">
<text x="612" y="42.1">VCC</text>
<text x="22.5" y="49.4">VCC</text>
<text x="302.7" y="56">VCC 3V</text>
<text x="393.4" y="69.8">GND</text>
<text x="502.9" y="69.8">VCC</text>
<text x="545.9" y="73.4">P3.5</text>
<text x="547.3" y="80">15</text>
<text x="402.3" y="86.5">P3.4</text>
<text x="416.9" y="86.5">14</text>
<text x="627.5" y="98.9">GND</text>
<text x="134.1" y="107.7">P1.0</text>
<text x="133.4" y="114.9">P1.1MOSI</text>
<text x="133.4" y="122.2">P1.2MISO</text>
<text x="765.5" y="122.2">GND</text>
<text x="225.9" y="129.5">P1.4</text>
<text x="243" y="143.3">GND</text>
<text x="307.1" y="143.3">GND</text>
<text x="22.2" y="144.1">GND</text>
<text x="750.5" y="147.7">VCC</text>
<text x="633.2" y="155">GND</text>
<text x="781.3" y="157.9">21</text>
<text x="782" y="165.9">22</text>
<text x="502.7" y="169.6">VCC</text>
<text x="782.7" y="172.5">23</text>
<text x="288.9" y="183.4">GND</text>
<text x="782" y="181.2">D0</text>
<text x="782.7" y="189.9">D1</text>
<text x="782" y="196.5">D2</text>
<text x="782.7" y="202.3">D3</text>
<text x="782.7" y="211.1">D4</text>
<text x="782.7" y="218.3">D5</text>
<text x="782.7" y="225.6">D6</text>
<text x="783.4" y="232.2">D7</text>
<text x="664.5" y="242.4">VCC</text>
<text x="138.8" y="246">GND</text>
<text x="737.4" y="249.7">GND</text>
<text x="74.3" y="264.2">GND</text>
<text x="349.7" y="293.3">VCC</text>
<text x="757.1" y="310.8">VCC</text>
<text x="52" y="321.7">GND</text>
<text x="646.3" y="321.7">GND</text>
<text x="787.7" y="326.1">VCC</text>
<text x="37.5" y="335.6">GND</text>
<text x="763.8" y="354.5">INT1</text>
<text x="765.2" y="369.8">DB3</text>
<text x="120.1" y="380">GND</text>
<text x="765.2" y="384.4">DB2</text>
<text x="765.2" y="391.7">DB1</text>
<text x="765.2" y="398.9">DB0</text>
<text x="669.3" y="420.1">GND</text>
<text x="20" y="430.2">GND</text>
<text x="37" y="449.2">GND</text>
<text x="144.2" y="448.5">VCC</text>
<text x="298.7" y="475.4">VCC</text>
<text x="158.1" y="488.5">10</text>
<text x="169.8" y="488.5">P3.0</text>
<text x="220.8" y="487">11</text>
<text x="231.8" y="490">P3.1</text>
<text x="288.6" y="490">12</text>
<text x="300.3" y="490">P3.2</text>
<text x="364.4" y="490">13</text>
<text x="376.8" y="490.7">P3.3</text>
<text x="376.1" y="524.9">GND</text>
</g>
<g font-size="6.4">
<text x="154.6" y="107.7">SS</text>
<text x="209.9" y="107.7">SCLKP1.5</text>
<text x="172.7" y="111.3">1</text>
<text x="192.5" y="111.3">28</text>
<text x="172.7" y="118.6">2</text>
<text x="192.5" y="118.6">27</text>
<text x="209.9" y="114.9">Vccd</text>
<text x="172.7" y="125.9">3</text>
<text x="192.5" y="125.9">26</text>
<text x="209.9" y="122.2">XCLK</text>
<text x="149" y="129.5">Vssd</text>
<text x="209.9" y="129.5">INT</text>
<text x="152.8" y="136.8">NC</text>
<text x="172.7" y="133.1">4</text>
<text x="192.5" y="133.1">25</text>
<text x="209.9" y="136.8">RAC P1.3</text>
<text x="172.7" y="140.4">5</text>
<text x="192.5" y="140.4">24</text>
<text x="799.5" y="140.4">1</text>
<text x="152.8" y="144.1">NC</text>
<text x="172.7" y="147.7">6</text>
<text x="192.5" y="147.7">23</text>
<text x="209.9" y="144.1">Vssa</text>
<text x="799.5" y="147.7">2</text>
<text x="152.8" y="151.3">NC</text>
<text x="172.7" y="155">7</text>
<text x="192.5" y="155">22</text>
<text x="209.9" y="151.3">NC</text>
<text x="799.5" y="155">3</text>
<text x="152.8" y="158.6">NC</text>
<text x="209.9" y="158.6">NC</text>
<text x="152.8" y="165.9">NC</text>
<text x="172.7" y="162.3">8</text>
<text x="192.5" y="162.3">21</text>
<text x="209.9" y="165.9">NC</text>
<text x="799.5" y="162.3">4</text>
<text x="152.8" y="173.2">NC</text>
<text x="172.7" y="169.6">9</text>
<text x="192.5" y="169.6">20</text>
<text x="209.9" y="173.2">NC</text>
<text x="799.5" y="169.6">5</text>
<text x="172.7" y="176.8">10</text>
<text x="192.5" y="176.8">19</text>
<text x="799.5" y="176.8">6</text>
<text x="149.3" y="180.5">Vssa</text>
<text x="172.7" y="184.1">11</text>
<text x="192.5" y="184.1">18</text>
<text x="209.9" y="180.5">Vcca</text>
<text x="384.5" y="180.5">1</text>
<text x="398.6" y="184.1">P10/T</text>
<text x="473.1" y="184.1">P00</text>
<text x="494.1" y="180.5">39</text>
<text x="799.5" y="184.1">7</text>
<text x="149.3" y="187.8">Vssa</text>
<text x="172.7" y="191.4">12</text>
<text x="192.5" y="191.4">17</text>
<text x="209.9" y="187.8">ANA IN+</text>
<text x="384.5" y="187.8">2</text>
<text x="398.6" y="191.4">P11/T</text>
<text x="473.1" y="191.4">P01</text>
<text x="494.1" y="187.8">38</text>
<text x="799.5" y="191.4">8</text>
<text x="132.9" y="195">AUD OUT</text>
<text x="209.9" y="195">ANA IN-</text>
<text x="384.5" y="195">3</text>
<text x="494.1" y="195">37</text>
<text x="138.8" y="202.3">AMCAP</text>
<text x="172.7" y="198.7">13</text>
<text x="192.5" y="198.7">16</text>
<text x="209.9" y="202.3">NC</text>
<text x="384.5" y="202.3">4</text>
<text x="398.6" y="198.7">P12</text>
<text x="473.1" y="198.7">P02</text>
<text x="494.1" y="202.3">36</text>
<text x="799.5" y="198.7">9</text>
<text x="172.7" y="206">14</text>
<text x="192.5" y="206">15</text>
<text x="384.5" y="209.6">5</text>
<text x="398.6" y="206">P13</text>
<text x="473.1" y="206">P03</text>
<text x="494.1" y="209.6">35</text>
<text x="799.5" y="206">10</text>
<text x="398.6" y="213.2">P14</text>
<text x="473.1" y="213.2">P04</text>
<text x="799.5" y="213.2">11</text>
<text x="384.5" y="216.9">6</text>
<text x="398.6" y="220.5">P15</text>
<text x="473.1" y="220.5">P05</text>
<text x="494.1" y="216.9">34</text>
<text x="799.5" y="220.5">12</text>
<text x="384.5" y="224.2">7</text>
<text x="398.6" y="227.8">P16</text>
<text x="473.1" y="227.8">P06</text>
<text x="494.1" y="224.2">33</text>
<text x="799.5" y="227.8">13</text>
<text x="384.5" y="231.4">8</text>
<text x="494.1" y="231.4">32</text>
<text x="398.6" y="235.1">P17</text>
<text x="473.1" y="235.1">P07</text>
<text x="799.5" y="235.1">14</text>
<text x="799.5" y="242.4">15</text>
<text x="381.3" y="246">13</text>
<text x="398.6" y="249.7">INT1</text>
<text x="473.1" y="249.7">P20</text>
<text x="494.1" y="246">21</text>
<text x="799.5" y="249.7">16</text>
<text x="381.3" y="253.3">12</text>
<text x="398.6" y="256.9">INT0</text>
<text x="473.1" y="256.9">P21</text>
<text x="494.1" y="253.3">22</text>
<text x="494.1" y="260.6">23</text>
<text x="787.1" y="260.6">Text</text>
<text x="381.3" y="267.9">15</text>
<text x="473.1" y="264.2">P22</text>
<text x="494.1" y="267.9">24 DB0</text>
<text x="381.3" y="275.1">14</text>
<text x="398.6" y="271.5">T1</text>
<text x="473.1" y="271.5">P23</text>
<text x="494.1" y="275.1">25 DB1</text>
<text x="398.6" y="278.8">T0</text>
<text x="473.1" y="278.8">P24</text>
<text x="473.1" y="286.1">P25</text>
<text x="494.1" y="282.4">26 DB2</text>
<text x="381.3" y="289.7">31</text>
<text x="398.6" y="293.3">EA/VP</text>
<text x="473.1" y="293.3">P26</text>
<text x="494.1" y="289.7">27 DB3</text>
<text x="494.1" y="297">28 INT1</text>
<text x="381.3" y="304.3">19</text>
<text x="473.1" y="300.6">P27</text>
<text x="381.3" y="311.5">18</text>
<text x="398.6" y="307.9">X1</text>
<text x="398.6" y="315.2">X2</text>
<text x="678.1" y="318.1">MOT</text>
<text x="703.3" y="321.7">1</text>
<text x="730.4" y="321.7">24</text>
<text x="747.7" y="318.1">VCC</text>
<text x="384.5" y="326.1">9</text>
<text x="398.6" y="329.8">RESET</text>
<text x="469.6" y="329.8">RXD</text>
<text x="494.1" y="326.1">10</text>
<text x="681.8" y="325.4">N.C</text>
<text x="703.3" y="329">2</text>
<text x="730.4" y="329">23</text>
<text x="747.7" y="325.4">SOW</text>
<text x="494.1" y="333.4">11</text>
<text x="681.8" y="332.7">N.C</text>
<text x="747.7" y="332.7">N.C(RCLR)</text>
<text x="381.3" y="340.7">17</text>
<text x="469.9" y="337">TXD</text>
<text x="494.1" y="340.7">30</text>
<text x="679.8" y="339.9">AD0</text>
<text x="703.3" y="336.3">3</text>
<text x="730.4" y="336.3">22</text>
<text x="747.7" y="339.9">N.C(RCLR)</text>
<text x="122.9" y="347.2">6</text>
<text x="381.3" y="348">16</text>
<text x="398.6" y="344.3">RD</text>
<text x="465.4" y="344.3">ALE/P</text>
<text x="494.1" y="348">29</text>
<text x="679.8" y="347.2">AD1</text>
<text x="703.3" y="343.6">4</text>
<text x="730.4" y="343.6">21</text>
<text x="747.7" y="347.2">N.C</text>
<text x="50.3" y="350.1">4</text>
<text x="398.6" y="351.6">WR</text>
<text x="467.4" y="351.6">PSEN</text>
<text x="703.3" y="350.9">5</text>
<text x="730.4" y="350.9">20</text>
<text x="679.8" y="354.5">AD2</text>
<text x="703.3" y="358.2">6</text>
<text x="730.4" y="358.2">19</text>
<text x="747.7" y="354.5">IRQ</text>
<text x="114.9" y="361.8">8</text>
<text x="679.8" y="361.8">AD3</text>
<text x="703.3" y="365.4">7</text>
<text x="730.4" y="365.4">18</text>
<text x="747.7" y="361.8">RESET</text>
<text x="679.8" y="369.1">AD4</text>
<text x="747.7" y="369.1">DS</text>
<text x="64.9" y="377.1">7</text>
<text x="104.7" y="377.1">1</text>
<text x="679.8" y="376.4">AD5</text>
<text x="703.3" y="372.7">8</text>
<text x="730.4" y="372.7">17</text>
<text x="747.7" y="376.4">N.C</text>
<text x="679.8" y="383.6">AD6</text>
<text x="703.3" y="380">9</text>
<text x="730.4" y="380">16</text>
<text x="747.7" y="383.6">R/W</text>
<text x="703.3" y="387.3">10</text>
<text x="730.4" y="387.3">15</text>
<text x="679.8" y="390.9">AD7</text>
<text x="703.3" y="394.6">11</text>
<text x="730.4" y="394.6">14</text>
<text x="747.7" y="390.9">AS</text>
<text x="678.3" y="398.2">GND</text>
<text x="703.3" y="401.8">12</text>
<text x="730.4" y="401.8">13</text>
<text x="747.7" y="398.2">CS</text>
<text x="572.1" y="486.3">Title</text>
<text x="572.1" y="508.2">Size</text>
<text x="608.5" y="508.2">Number</text>
<text x="754.3" y="508.2">Revision</text>
<text x="575.7" y="519.1">A4</text>
<text x="572.1" y="530">Date:</text>
<text x="604.9" y="530">2013/10/23</text>
<text x="717.8" y="530">Sheet</text>
<text x="738.4" y="530">of</text>
<text x="572.1" y="537.3">File:</text>
<text x="604.9" y="537.3">D:\Program Files\..\</text>
<text x="694" y="537.3">.SchDoc</text>
<text x="717.8" y="537.3">Drawn By:</text>
</g>
<g font-size="6.3">
<text x="444.9" y="47.3" transform="rotate(-90 444.9 47.3)">1</text>
<text x="452.2" y="47.3" transform="rotate(-90 452.2 47.3)">2</text>
<text x="459.5" y="47.3" transform="rotate(-90 459.5 47.3)">3</text>
<text x="526.5" y="147.8" transform="rotate(-90 526.5 147.8)">1</text>
<text x="533.8" y="147.8" transform="rotate(-90 533.8 147.8)">2</text>
<text x="541.1" y="147.8" transform="rotate(-90 541.1 147.8)">3</text>
<text x="548.4" y="147.8" transform="rotate(-90 548.4 147.8)">4</text>
<text x="555.7" y="147.8" transform="rotate(-90 555.7 147.8)">5</text>
<text x="562.9" y="147.8" transform="rotate(-90 562.9 147.8)">6</text>
<text x="570.2" y="147.8" transform="rotate(-90 570.2 147.8)">7</text>
<text x="577.5" y="147.8" transform="rotate(-90 577.5 147.8)">8</text>
<text x="584.8" y="147.8" transform="rotate(-90 584.8 147.8)">9</text>
<text x="391.7" y="168.9" transform="rotate(-90 391.7 168.9)">40</text>
<text x="395.3" y="193.3" transform="rotate(-90 395.3 193.3)">VCC</text>
<text x="72.5" y="325.1" transform="rotate(-90 72.5 325.1)">2</text>
<text x="97.3" y="325.9" transform="rotate(-90 97.3 325.9)">3</text>
<text x="395.3" y="351.7" transform="rotate(-90 395.3 351.7)">GND</text>
<text x="391.7" y="369.2" transform="rotate(-90 391.7 369.2)">20</text>
<text x="84.1" y="404.9" transform="rotate(-90 84.1 404.9)">5</text>
<text x="318.8" y="431.1" transform="rotate(-90 318.8 431.1)">2</text>
<text x="322.4" y="445.3" transform="rotate(-90 322.4 445.3)">2</text>
<text x="322.4" y="453.7" transform="rotate(-90 322.4 453.7)">1</text>
<text x="318.8" y="467.9" transform="rotate(-90 318.8 467.9)">1</text>
</g>
<g font-size="6.3" fill="#000080">
<text x="188.4" y="169.7" transform="rotate(-90 188.4 169.7)">ISD4004</text>
<text x="722.5" y="373.6" transform="rotate(-90 722.5 373.6)">DS12C887</text>
</g>
<text font-size="5.2" fill="#000080" x="362.2" y="459.8" transform="rotate(-180 362.2 459.8)">+</text>
</svg>
